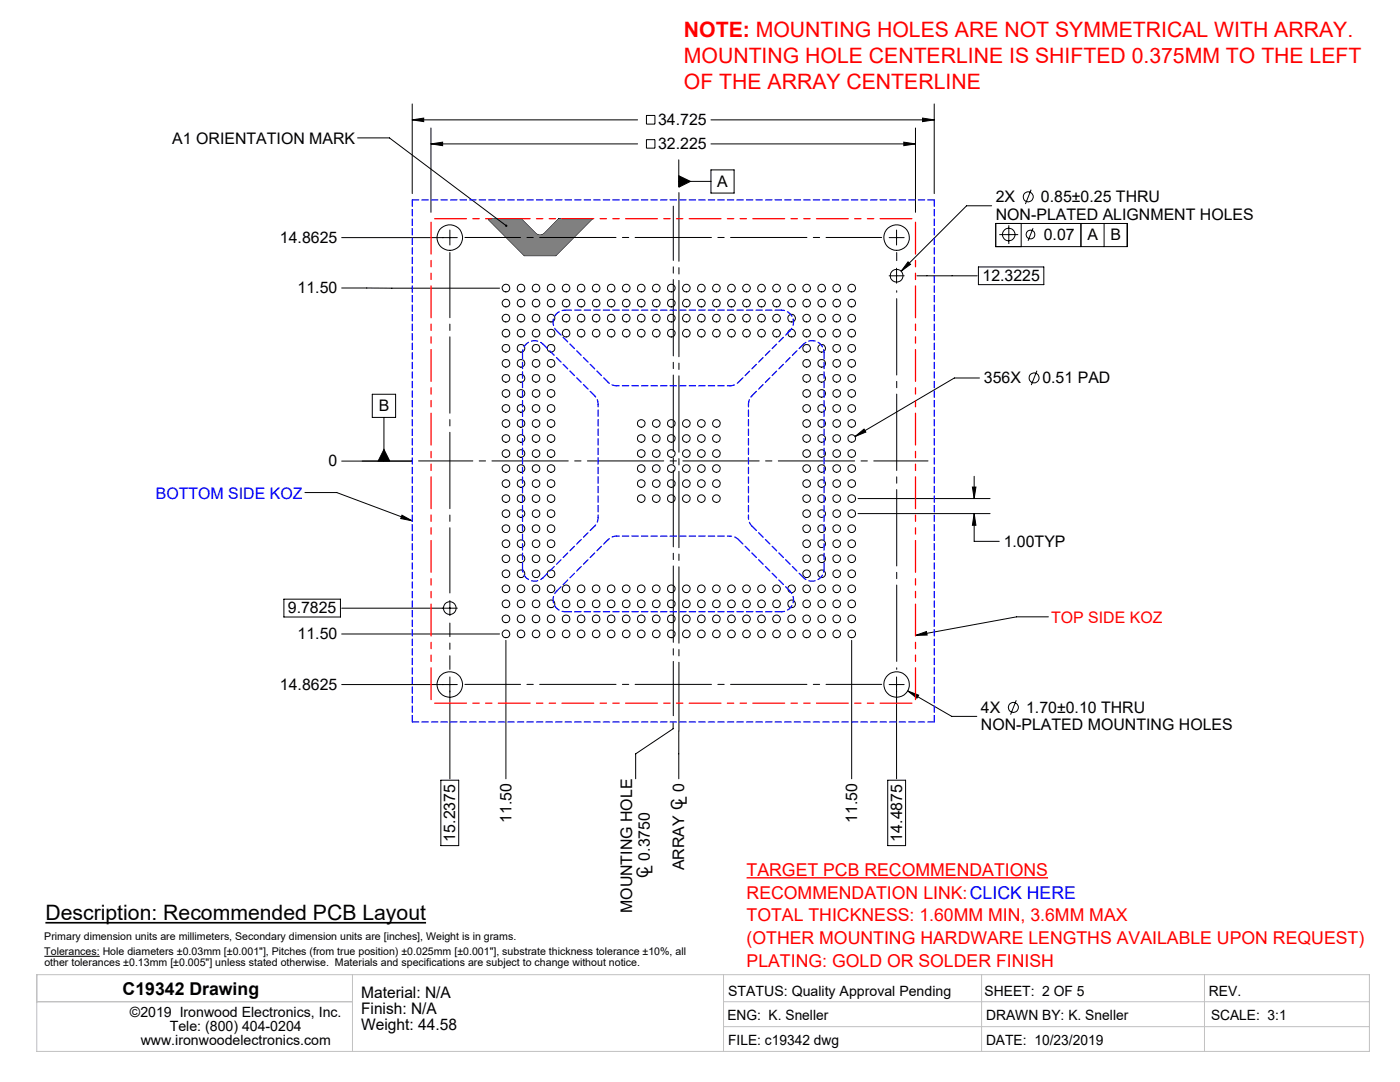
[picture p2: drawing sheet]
<svg xmlns="http://www.w3.org/2000/svg" width="279mm" height="216mm" viewBox="0 0 279 216" stroke-linecap="round" stroke-linejoin="round" font-family="sans-serif">
<g fill="none" stroke="#000" stroke-width=".2">
<path d="M82.3 23.9l2.3-.3v.7zM82.3 20.7v17.9M82.3 23.9h44.9M86 28.7l2.3-.3v.7zM86 25.5v16.9M86 28.7h41.2M129 23h1.7v1.8h-1.7zM129 27.9h1.7v1.7h-1.7zM141.9 23.9h44.5M141.9 28.7h40.8M180.4 28.4l2.3 .3-2.3 .4zM182.7 25.5v16.9"/>
<path d="M184.1 23.6l2.3 .3-2.3 .4zM186.4 20.7v17.9M205.8 37.9l-1.2 2.8M97.5 43.8l1.2-.2h5.3l2.9 3a1.19 1.19 0 0 0 1.7 0l2.9-3h6.8l-7.4 7.4h-6.3zM181.2 52.2l.5 .5-1.9 1.4zM197.9 41.1h-5l-13.1 13M195.5 75.4h-5l-19.9 11.7M206.9 74l-1.1 2.8M170.6 87.1l1.8-1.5 .4 .6zM171.2 99.5h26.4M194.1 97.2h.7l-.4 2.3zM194.4 95v4.5"/>
<path d="M171.2 102.5h26.4M194.4 102.5l.4 2.3h-.7zM194.4 102.5v5.5h5M181.2 137.9l2.1 .8-.3 .6zM181.2 137.9l8.7 5h5M202.8 139.7l-1.1 2.9"/>
<circle cx="205.2" cy="39.3" r="1"/>
<circle cx="206.4" cy="75.4" r=".99"/>
<circle cx="202.2" cy="141.2" r="1"/>
</g>
<path d="M135.5 145.9v-107.5" fill="none" stroke="#000" stroke-width=".2" stroke-dasharray="15.2 1.3 1.3 1.3" stroke-dashoffset="1.5"/>
<path d="M7.3 199.9h63M7.3 194.5h266v15.3h-266zM70.3 194.5v15.3M144.4 199.9h128.9M144.4 194.5v15.3M195.9 194.5v15.3M240.4 194.5v15.3M144.4 204.9h128.9" fill="none" stroke="#c0c0c0" stroke-width=".2"/>
<g fill="#000">
<path d="M82.3 23.9l2.3-.3v.7zM184.1 23.6l2.3 .3-2.3 .4zM180.4 28.4l2.3 .3-2.3 .4zM86 28.7l2.3-.3v.7z"/>
<path d="M181.2 52.2l-1.4 1.9 1.9-1.4zM181.2 137.9l1.8 1.4 .3-.6zM170.6 87.1l2.2-.9-.4-.6zM194.4 102.5l.4 2.3h-.7zM194.1 97.2h.7l-.4 2.3z"/>
</g>
<path d="M97.5 43.8l1.1-.2h5.4l3 3 .8 .3 .8-.3 2.9-3h6.8l-7.4 7.4h-6.3z" fill-rule="evenodd" fill="#808080"/>
<g fill="none" stroke="#000" stroke-width=".2">
<path d="M71.4 27.5h6.3l23.3 17.5M135.5 35.1l2.3 1.1-2.3 1.2zM135.5 36.2h6.4M135.5 31.9v5.3M141.9 33.9h4.6v4.6h-4.6zM68.2 47.4h23.1M68.2 57.5h31.5M89.8 45.9v3M177.4 47.4h3M177.4 55h3M178.9 45.9v3M178.9 53.5v3"/>
<path d="M183 55h12M195.3 53.3h13v3.5h-13zM198.7 44.6h26.3v4.6h-26.3zM199.4 46.8h3.8M201.3 44.9v3.8M203.8 44.6v4.6M206.2 45.5l-1 2.5M215.7 44.6v4.6M220.3 44.6v4.6M74.3 78.7h4.7v4.6h-4.7zM60.9 98.3h6.3l15.1 5.6M68.2 92h14"/>
<path d="M76.6 89.7l1.2 2.3h-2.3zM76.6 83.3v8.7M56.7 119.6h11.2v3.5h-11.2zM80.2 102.8l2.1 1.1-2.3-.4zM89.8 119.8v3M68.2 136.6h23.1M68.2 121.4h23.1M68.2 126.5h31.5M89.8 135.1v20.3M101 127.8v27.6M170 127.8v27.6M177.4 136.6h3"/>
<path d="M178.9 135.1v20.3M182.7 126.8l2.2-.8 .1 .7zM209.2 123.1h-6.3l-20.2 3.7M88 155.7h3.5v13h-3.5zM134.3 144.1v1.3l-7.4 5v5M135.5 145.9v9.5M177.2 155.7h3.5v13h-3.5zM8.8 190.8h11.1"/>
<circle cx="89.7" cy="47.4" r="2.55"/>
<circle cx="101" cy="57.5" r=".76"/>
<circle cx="104" cy="57.5" r=".76"/>
<circle cx="107" cy="57.5" r=".76"/>
<circle cx="110" cy="57.5" r=".76"/>
<circle cx="113" cy="57.5" r=".76"/>
<circle cx="116" cy="57.5" r=".76"/>
<circle cx="119" cy="57.5" r=".76"/>
<circle cx="122" cy="57.5" r=".76"/>
<circle cx="125" cy="57.5" r=".77"/>
<circle cx="128" cy="57.5" r=".77"/>
<circle cx="131" cy="57.5" r=".77"/>
<circle cx="134" cy="57.5" r=".77"/>
<circle cx="137" cy="57.5" r=".76"/>
<circle cx="140" cy="57.5" r=".76"/>
<circle cx="143" cy="57.5" r=".76"/>
<circle cx="146" cy="57.5" r=".76"/>
<circle cx="149" cy="57.5" r=".76"/>
<circle cx="152" cy="57.5" r=".76"/>
<circle cx="155" cy="57.5" r=".76"/>
<circle cx="158" cy="57.5" r=".76"/>
<circle cx="161" cy="57.5" r=".76"/>
<circle cx="164" cy="57.5" r=".76"/>
<circle cx="167" cy="57.5" r=".76"/>
<circle cx="170" cy="57.5" r=".76"/>
<circle cx="178.9" cy="47.4" r="2.55"/>
<circle cx="178.9" cy="55" r="1.27"/>
<circle cx="201.3" cy="46.8" r="1.26"/>
<circle cx="205.7" cy="46.8" r=".86"/>
<circle cx="101" cy="78.5" r=".77"/>
<circle cx="101" cy="72.5" r=".77"/>
<circle cx="101" cy="75.5" r=".77"/>
<circle cx="101" cy="69.5" r=".77"/>
<circle cx="101" cy="66.5" r=".76"/>
<circle cx="101" cy="60.5" r=".76"/>
<circle cx="101" cy="63.5" r=".76"/>
<circle cx="104" cy="72.5" r=".77"/>
<circle cx="104" cy="78.5" r=".77"/>
<circle cx="104" cy="75.5" r=".77"/>
<circle cx="104" cy="69.5" r=".77"/>
<circle cx="104" cy="66.5" r=".76"/>
<circle cx="104" cy="63.5" r=".76"/>
<circle cx="104" cy="60.5" r=".76"/>
<circle cx="107" cy="75.5" r=".77"/>
<circle cx="107" cy="72.5" r=".77"/>
<circle cx="107" cy="78.5" r=".77"/>
<circle cx="107" cy="69.5" r=".77"/>
<circle cx="107" cy="60.5" r=".76"/>
<circle cx="107" cy="63.5" r=".76"/>
<circle cx="107" cy="66.5" r=".76"/>
<circle cx="110" cy="72.5" r=".77"/>
<circle cx="110" cy="78.5" r=".77"/>
<circle cx="110" cy="75.5" r=".77"/>
<circle cx="110" cy="69.5" r=".77"/>
<circle cx="110" cy="66.5" r=".76"/>
<circle cx="110" cy="63.5" r=".76"/>
<circle cx="110" cy="60.5" r=".76"/>
<circle cx="113" cy="66.5" r=".76"/>
<circle cx="113" cy="60.5" r=".76"/>
<circle cx="113" cy="63.5" r=".76"/>
<circle cx="116" cy="60.5" r=".76"/>
<circle cx="116" cy="63.5" r=".76"/>
<circle cx="116" cy="66.5" r=".76"/>
<circle cx="119" cy="66.5" r=".76"/>
<circle cx="119" cy="60.5" r=".76"/>
<circle cx="119" cy="63.5" r=".76"/>
<circle cx="122" cy="66.5" r=".76"/>
<circle cx="122" cy="63.5" r=".76"/>
<circle cx="122" cy="60.5" r=".76"/>
<circle cx="125" cy="66.5" r=".77"/>
<circle cx="125" cy="63.5" r=".77"/>
<circle cx="125" cy="60.5" r=".77"/>
<circle cx="128" cy="60.5" r=".77"/>
<circle cx="128" cy="63.5" r=".77"/>
<circle cx="128" cy="66.5" r=".77"/>
<circle cx="131" cy="66.5" r=".77"/>
<circle cx="131" cy="63.5" r=".77"/>
<circle cx="131" cy="60.5" r=".77"/>
<circle cx="134" cy="60.5" r=".77"/>
<circle cx="134" cy="63.5" r=".77"/>
<circle cx="134" cy="66.5" r=".77"/>
<circle cx="137" cy="66.5" r=".76"/>
<circle cx="137" cy="60.5" r=".76"/>
<circle cx="137" cy="63.5" r=".76"/>
<circle cx="140" cy="60.5" r=".76"/>
<circle cx="140" cy="63.5" r=".76"/>
<circle cx="140" cy="66.5" r=".76"/>
<circle cx="143" cy="63.5" r=".76"/>
<circle cx="143" cy="60.5" r=".76"/>
<circle cx="143" cy="66.5" r=".76"/>
<circle cx="146" cy="66.5" r=".76"/>
<circle cx="146" cy="60.5" r=".76"/>
<circle cx="146" cy="63.5" r=".76"/>
<circle cx="149" cy="63.5" r=".76"/>
<circle cx="149" cy="60.5" r=".76"/>
<circle cx="149" cy="66.5" r=".76"/>
<circle cx="152" cy="60.5" r=".76"/>
<circle cx="152" cy="63.5" r=".76"/>
<circle cx="152" cy="66.5" r=".76"/>
<circle cx="155" cy="66.5" r=".76"/>
<circle cx="155" cy="60.5" r=".76"/>
<circle cx="155" cy="63.5" r=".76"/>
<circle cx="158" cy="66.5" r=".76"/>
<circle cx="158" cy="60.5" r=".76"/>
<circle cx="158" cy="63.5" r=".76"/>
<circle cx="161" cy="72.5" r=".77"/>
<circle cx="161" cy="78.5" r=".77"/>
<circle cx="161" cy="75.5" r=".77"/>
<circle cx="161" cy="69.5" r=".77"/>
<circle cx="161" cy="60.5" r=".76"/>
<circle cx="161" cy="63.5" r=".76"/>
<circle cx="161" cy="66.5" r=".76"/>
<circle cx="164" cy="78.5" r=".77"/>
<circle cx="164" cy="75.5" r=".77"/>
<circle cx="164" cy="72.5" r=".77"/>
<circle cx="164" cy="69.5" r=".77"/>
<circle cx="164" cy="66.5" r=".76"/>
<circle cx="164" cy="63.5" r=".76"/>
<circle cx="164" cy="60.5" r=".76"/>
<circle cx="167" cy="75.5" r=".77"/>
<circle cx="167" cy="78.5" r=".77"/>
<circle cx="167" cy="72.5" r=".77"/>
<circle cx="167" cy="69.5" r=".77"/>
<circle cx="167" cy="66.5" r=".76"/>
<circle cx="167" cy="60.5" r=".76"/>
<circle cx="167" cy="63.5" r=".76"/>
<circle cx="170" cy="75.5" r=".77"/>
<circle cx="170" cy="72.5" r=".77"/>
<circle cx="170" cy="78.5" r=".77"/>
<circle cx="170" cy="69.5" r=".77"/>
<circle cx="170" cy="66.5" r=".76"/>
<circle cx="170" cy="63.5" r=".76"/>
<circle cx="170" cy="60.5" r=".76"/>
<circle cx="101" cy="87.5" r=".77"/>
<circle cx="101" cy="84.5" r=".77"/>
<circle cx="101" cy="81.5" r=".77"/>
<circle cx="101" cy="93.5" r=".77"/>
<circle cx="101" cy="99.5" r=".77"/>
<circle cx="101" cy="96.5" r=".77"/>
<circle cx="101" cy="90.5" r=".77"/>
<circle cx="104" cy="87.5" r=".77"/>
<circle cx="104" cy="81.5" r=".77"/>
<circle cx="104" cy="84.5" r=".77"/>
<circle cx="104" cy="93.5" r=".77"/>
<circle cx="104" cy="96.5" r=".77"/>
<circle cx="104" cy="99.5" r=".77"/>
<circle cx="104" cy="90.5" r=".77"/>
<circle cx="107" cy="87.5" r=".77"/>
<circle cx="107" cy="81.5" r=".77"/>
<circle cx="107" cy="84.5" r=".77"/>
<circle cx="107" cy="93.5" r=".77"/>
<circle cx="107" cy="90.5" r=".77"/>
<circle cx="107" cy="96.5" r=".77"/>
<circle cx="107" cy="99.5" r=".77"/>
<circle cx="110" cy="81.5" r=".77"/>
<circle cx="110" cy="84.5" r=".77"/>
<circle cx="110" cy="87.5" r=".77"/>
<circle cx="110" cy="93.5" r=".77"/>
<circle cx="110" cy="96.5" r=".77"/>
<circle cx="110" cy="99.5" r=".77"/>
<circle cx="110" cy="90.5" r=".77"/>
<circle cx="128" cy="87.5" r=".78"/>
<circle cx="128" cy="84.5" r=".78"/>
<circle cx="128" cy="93.5" r=".78"/>
<circle cx="128" cy="99.5" r=".78"/>
<circle cx="128" cy="90.5" r=".78"/>
<circle cx="128" cy="96.5" r=".78"/>
<circle cx="131" cy="87.5" r=".78"/>
<circle cx="131" cy="84.5" r=".78"/>
<circle cx="131" cy="93.5" r=".78"/>
<circle cx="131" cy="96.5" r=".78"/>
<circle cx="131" cy="90.5" r=".78"/>
<circle cx="131" cy="99.5" r=".78"/>
<circle cx="134" cy="84.5" r=".78"/>
<circle cx="134" cy="87.5" r=".78"/>
<circle cx="134" cy="93.5" r=".78"/>
<circle cx="134" cy="90.5" r=".78"/>
<circle cx="134" cy="99.5" r=".78"/>
<circle cx="134" cy="96.5" r=".78"/>
<circle cx="137" cy="87.5" r=".77"/>
<circle cx="137" cy="84.5" r=".77"/>
<circle cx="137" cy="93.5" r=".77"/>
<circle cx="137" cy="96.5" r=".77"/>
<circle cx="137" cy="90.5" r=".77"/>
<circle cx="137" cy="99.5" r=".77"/>
<circle cx="140" cy="84.5" r=".77"/>
<circle cx="140" cy="87.5" r=".77"/>
<circle cx="140" cy="93.5" r=".77"/>
<circle cx="140" cy="90.5" r=".77"/>
<circle cx="140" cy="99.5" r=".77"/>
<circle cx="140" cy="96.5" r=".77"/>
<circle cx="143" cy="87.5" r=".77"/>
<circle cx="143" cy="84.5" r=".77"/>
<circle cx="143" cy="93.5" r=".77"/>
<circle cx="143" cy="96.5" r=".77"/>
<circle cx="143" cy="90.5" r=".77"/>
<circle cx="143" cy="99.5" r=".77"/>
<circle cx="161" cy="87.5" r=".77"/>
<circle cx="161" cy="84.5" r=".77"/>
<circle cx="161" cy="81.5" r=".77"/>
<circle cx="161" cy="93.5" r=".77"/>
<circle cx="161" cy="96.5" r=".77"/>
<circle cx="161" cy="90.5" r=".77"/>
<circle cx="161" cy="99.5" r=".77"/>
<circle cx="164" cy="81.5" r=".77"/>
<circle cx="164" cy="84.5" r=".77"/>
<circle cx="164" cy="87.5" r=".77"/>
<circle cx="164" cy="93.5" r=".77"/>
<circle cx="164" cy="96.5" r=".77"/>
<circle cx="164" cy="90.5" r=".77"/>
<circle cx="164" cy="99.5" r=".77"/>
<circle cx="167" cy="81.5" r=".77"/>
<circle cx="167" cy="84.5" r=".77"/>
<circle cx="167" cy="87.5" r=".77"/>
<circle cx="167" cy="93.5" r=".77"/>
<circle cx="167" cy="90.5" r=".77"/>
<circle cx="167" cy="96.5" r=".77"/>
<circle cx="167" cy="99.5" r=".77"/>
<circle cx="170" cy="87.5" r=".77"/>
<circle cx="170" cy="81.5" r=".77"/>
<circle cx="170" cy="84.5" r=".77"/>
<circle cx="170" cy="93.5" r=".77"/>
<circle cx="170" cy="90.5" r=".77"/>
<circle cx="170" cy="99.5" r=".77"/>
<circle cx="170" cy="96.5" r=".77"/>
<circle cx="101" cy="117.5" r=".76"/>
<circle cx="101" cy="114.5" r=".77"/>
<circle cx="101" cy="111.5" r=".77"/>
<circle cx="101" cy="102.5" r=".77"/>
<circle cx="101" cy="105.5" r=".77"/>
<circle cx="101" cy="108.5" r=".77"/>
<circle cx="104" cy="117.5" r=".76"/>
<circle cx="104" cy="111.5" r=".77"/>
<circle cx="104" cy="114.5" r=".77"/>
<circle cx="104" cy="105.5" r=".77"/>
<circle cx="104" cy="108.5" r=".77"/>
<circle cx="104" cy="102.5" r=".77"/>
<circle cx="107" cy="117.5" r=".76"/>
<circle cx="107" cy="102.5" r=".77"/>
<circle cx="107" cy="114.5" r=".77"/>
<circle cx="107" cy="105.5" r=".77"/>
<circle cx="107" cy="108.5" r=".77"/>
<circle cx="107" cy="111.5" r=".77"/>
<circle cx="110" cy="117.5" r=".76"/>
<circle cx="110" cy="105.5" r=".77"/>
<circle cx="110" cy="108.5" r=".77"/>
<circle cx="110" cy="111.5" r=".77"/>
<circle cx="110" cy="102.5" r=".77"/>
<circle cx="110" cy="114.5" r=".77"/>
<circle cx="113" cy="117.5" r=".76"/>
<circle cx="116" cy="117.5" r=".76"/>
<circle cx="119" cy="117.5" r=".76"/>
<circle cx="122" cy="117.5" r=".76"/>
<circle cx="125" cy="117.5" r=".77"/>
<circle cx="128" cy="117.5" r=".77"/>
<circle cx="131" cy="117.5" r=".77"/>
<circle cx="134" cy="117.5" r=".77"/>
<circle cx="137" cy="117.5" r=".76"/>
<circle cx="140" cy="117.5" r=".76"/>
<circle cx="143" cy="117.5" r=".76"/>
<circle cx="146" cy="117.5" r=".76"/>
<circle cx="149" cy="117.5" r=".76"/>
<circle cx="152" cy="117.5" r=".76"/>
<circle cx="155" cy="117.5" r=".76"/>
<circle cx="158" cy="117.5" r=".76"/>
<circle cx="161" cy="117.5" r=".76"/>
<circle cx="161" cy="102.5" r=".77"/>
<circle cx="161" cy="105.5" r=".77"/>
<circle cx="161" cy="114.5" r=".77"/>
<circle cx="161" cy="108.5" r=".77"/>
<circle cx="161" cy="111.5" r=".77"/>
<circle cx="164" cy="117.5" r=".76"/>
<circle cx="164" cy="105.5" r=".77"/>
<circle cx="164" cy="102.5" r=".77"/>
<circle cx="164" cy="114.5" r=".77"/>
<circle cx="164" cy="108.5" r=".77"/>
<circle cx="164" cy="111.5" r=".77"/>
<circle cx="167" cy="117.5" r=".76"/>
<circle cx="167" cy="114.5" r=".77"/>
<circle cx="167" cy="102.5" r=".77"/>
<circle cx="167" cy="111.5" r=".77"/>
<circle cx="167" cy="105.5" r=".77"/>
<circle cx="167" cy="108.5" r=".77"/>
<circle cx="170" cy="117.5" r=".76"/>
<circle cx="170" cy="102.5" r=".77"/>
<circle cx="170" cy="108.5" r=".77"/>
<circle cx="170" cy="105.5" r=".77"/>
<circle cx="170" cy="111.5" r=".77"/>
<circle cx="170" cy="114.5" r=".77"/>
<circle cx="89.7" cy="136.6" r="2.55"/>
<circle cx="89.7" cy="121.4" r="1.27"/>
<circle cx="101" cy="123.5" r=".76"/>
<circle cx="101" cy="120.5" r=".76"/>
<circle cx="101" cy="126.5" r=".76"/>
<circle cx="104" cy="120.5" r=".76"/>
<circle cx="104" cy="123.5" r=".76"/>
<circle cx="104" cy="126.5" r=".76"/>
<circle cx="107" cy="123.5" r=".76"/>
<circle cx="107" cy="120.5" r=".76"/>
<circle cx="107" cy="126.5" r=".76"/>
<circle cx="110" cy="123.5" r=".76"/>
<circle cx="110" cy="120.5" r=".76"/>
<circle cx="110" cy="126.5" r=".76"/>
<circle cx="113" cy="120.5" r=".76"/>
<circle cx="113" cy="123.5" r=".76"/>
<circle cx="113" cy="126.5" r=".76"/>
<circle cx="116" cy="120.5" r=".76"/>
<circle cx="116" cy="123.5" r=".76"/>
<circle cx="116" cy="126.5" r=".76"/>
<circle cx="119" cy="120.5" r=".76"/>
<circle cx="119" cy="123.5" r=".76"/>
<circle cx="119" cy="126.5" r=".76"/>
<circle cx="122" cy="120.5" r=".76"/>
<circle cx="122" cy="123.5" r=".76"/>
<circle cx="122" cy="126.5" r=".76"/>
<circle cx="125" cy="120.5" r=".77"/>
<circle cx="125" cy="123.5" r=".77"/>
<circle cx="125" cy="126.5" r=".77"/>
<circle cx="128" cy="120.5" r=".77"/>
<circle cx="128" cy="123.5" r=".77"/>
<circle cx="128" cy="126.5" r=".77"/>
<circle cx="131" cy="120.5" r=".77"/>
<circle cx="131" cy="123.5" r=".77"/>
<circle cx="131" cy="126.5" r=".77"/>
<circle cx="134" cy="123.5" r=".77"/>
<circle cx="134" cy="120.5" r=".77"/>
<circle cx="134" cy="126.5" r=".77"/>
<circle cx="137" cy="120.5" r=".76"/>
<circle cx="137" cy="123.5" r=".76"/>
<circle cx="137" cy="126.5" r=".76"/>
<circle cx="140" cy="123.5" r=".76"/>
<circle cx="140" cy="120.5" r=".76"/>
<circle cx="140" cy="126.5" r=".76"/>
<circle cx="143" cy="120.5" r=".76"/>
<circle cx="143" cy="123.5" r=".76"/>
<circle cx="143" cy="126.5" r=".76"/>
<circle cx="146" cy="123.5" r=".76"/>
<circle cx="146" cy="120.5" r=".76"/>
<circle cx="146" cy="126.5" r=".76"/>
<circle cx="149" cy="120.5" r=".76"/>
<circle cx="149" cy="123.5" r=".76"/>
<circle cx="149" cy="126.5" r=".76"/>
<circle cx="152" cy="120.5" r=".76"/>
<circle cx="152" cy="123.5" r=".76"/>
<circle cx="152" cy="126.5" r=".76"/>
<circle cx="155" cy="123.5" r=".76"/>
<circle cx="155" cy="120.5" r=".76"/>
<circle cx="155" cy="126.5" r=".76"/>
<circle cx="158" cy="123.5" r=".76"/>
<circle cx="158" cy="120.5" r=".76"/>
<circle cx="158" cy="126.5" r=".76"/>
<circle cx="161" cy="123.5" r=".76"/>
<circle cx="161" cy="120.5" r=".76"/>
<circle cx="161" cy="126.5" r=".76"/>
<circle cx="164" cy="123.5" r=".76"/>
<circle cx="164" cy="120.5" r=".76"/>
<circle cx="164" cy="126.5" r=".76"/>
<circle cx="167" cy="123.5" r=".76"/>
<circle cx="167" cy="120.5" r=".76"/>
<circle cx="167" cy="126.5" r=".76"/>
<circle cx="170" cy="123.5" r=".76"/>
<circle cx="170" cy="120.5" r=".76"/>
<circle cx="170" cy="126.5" r=".76"/>
<circle cx="178.9" cy="136.6" r="2.55"/>
</g>
<path d="M149 175.2h60.2" fill="none" stroke="#f00" stroke-width=".28"/>
<path d="M9.1 184.1h75.9" fill="none" stroke="#000" stroke-width=".33"/>
<path d="M83.5 92h101.7M134.4 142.8v-101.7" fill="none" stroke="#000" stroke-width=".2" stroke-dasharray="15.2 1.3 1.3 1.3" stroke-dashoffset="4.4"/>
<path d="M92.8 47.4h83.2M92.8 136.6h83.2" fill="none" stroke="#000" stroke-width=".2" stroke-dasharray="15.2 1.3 1.3 1.3" stroke-dashoffset="4.1"/>
<path d="M179 52v-1.6" fill="none" stroke="#000" stroke-width=".2" stroke-dasharray="15.2 1.3 1.3 1.3"/>
<path d="M179 133.6v-75.6" fill="none" stroke="#000" stroke-width=".2" stroke-dasharray="15.2 1.3 1.3 1.3" stroke-dashoffset="-1.6"/>
<path d="M89.8 133.6v-9.3" fill="none" stroke="#000" stroke-width=".2" stroke-dasharray="15.2 1.3 1.3 1.3" stroke-dashoffset="12.5"/>
<path d="M89.8 118.3v-67.9" fill="none" stroke="#000" stroke-width=".2" stroke-dasharray="15.2 1.3 1.3 1.3" stroke-dashoffset="2.2"/>
<path d="M80.2 102.8l2.1 1.1-2.3-.4zM182.7 126.8l2.2-.8 .1 .7zM100.9 44.9l-.1 .1a.23 .23 0 0 0 .1 .3 .23 .23 0 0 0 .3-.1l-.2-.2 .2 .2a.24 .24 0 0 0 0-.3 .24 .24 0 0 0-.3 0zM135.5 35.1l2.3 1.1-2.3 1.2zM76.6 89.7l1.2 2.3h-2.3z" fill="#000"/>
<path d="M86 43.6v96.7M182.7 43.6h-96.7M86 140.3h96.7M182.7 140.3v-96.7" fill="none" stroke="#f00" stroke-width=".25" stroke-dasharray="6.3 1.3 1.3 1.3 1.3 1.3" stroke-dashoffset="-.7"/>
<g fill="none" stroke="#00f" stroke-width=".25" stroke-dasharray="1.3 .6">
<path d="M82.3 39.9h104.2M186.5 39.9v104.2M108.4 68.7l10.3 10.3M111.1 66l10.3 10.3M112.8 61.9h43.2M150.1 79l10.3-10.3M157.7 66l-10.3 10.3M164.5 70.4v43.2M104.3 113.6v-43.2M108.4 115.3l10.3-10.3M121.4 107.7l-10.3 10.3M147.4 107.7l10.3 10.3"/>
<path d="M160.4 115.3l-10.3-10.3M112.8 122.1h43.2M82.3 144.1v-104.2M186.5 144.1h-104.2"/>
</g>
<path d="M118.7 79a2.4 2.4 0 0 1 .7 1.7M121.4 76.3a2.4 2.4 0 0 0 1.7 .7M147.4 76.3a2.4 2.4 0 0 1-1.7 .7M150.1 79a2.4 2.4 0 0 0-.7 1.7M118.7 105a2.4 2.4 0 0 0 .7-1.7M121.4 107.7a2.4 2.4 0 0 1 1.7-.7M145.7 107a2.4 2.4 0 0 1 1.7 .7M149.4 103.3a2.4 2.4 0 0 0 .7 1.7" fill="none" stroke="#00f" stroke-width=".25" stroke-dasharray="1.3 .6" stroke-dashoffset=".9"/>
<path d="M123.1 77h22.6M119.4 80.7v22.6M123.1 107h22.6M149.4 103.3v-22.6" fill="none" stroke="#00f" stroke-width=".25" stroke-dasharray="1.3 .6" stroke-dashoffset=".8"/>
<path d="M104.3 70.4a2.4 2.4 0 0 1 1.5-2.2 2.4 2.4 0 0 1 2.6 .5M112.8 61.9a2.4 2.4 0 0 0-2.2 1.5 2.4 2.4 0 0 0 .5 2.6M156 61.9a2.4 2.4 0 0 1 2.2 1.5 2.4 2.4 0 0 1-.5 2.6M160.4 68.7a2.4 2.4 0 0 1 2.6-.5 2.4 2.4 0 0 1 1.5 2.2M104.3 113.6a2.4 2.4 0 0 0 1.5 2.2 2.4 2.4 0 0 0 2.6-.5M164.5 113.6a2.4 2.4 0 0 1-1.5 2.2 2.4 2.4 0 0 1-2.6-.5M112.8 122.1a2.4 2.4 0 0 1-2.2-1.5 2.4 2.4 0 0 1 .5-2.6M156 122.1a2.4 2.4 0 0 0 2.2-1.5 2.4 2.4 0 0 0-.5-2.6" fill="none" stroke="#00f" stroke-width=".25" stroke-dasharray="1.3 .6" stroke-dashoffset=".7"/>
<g font-size="4.2" fill="#f00">
<text x="136.5" y="7.4">NOTE: MOUNTING HOLES ARE NOT SYMMETRICAL WITH ARRAY.</text>
<text x="136.5" y="12.6">MOUNTING HOLE CENTERLINE IS SHIFTED 0.375MM TO THE LEFT</text>
<text x="136.5" y="17.8">OF THE ARRAY CENTERLINE</text>
</g>
<text font-size="4.2" x="9.1" y="183.6">Description: Recommended PCB Layout</text>
<g font-size="3.5" fill="#f00">
<text x="149" y="174.8">TARGET PCB RECOMMENDATIONS</text>
<text x="149" y="179.3">RECOMMENDATION LINK:CLICK HERE</text>
<text x="149" y="183.8">TOTAL THICKNESS: 1.60MM MIN, 3.6MM MAX</text>
<text x="149" y="188.3">(OTHER MOUNTING HARDWARE LENGTHS AVAILABLE UPON REQUEST)</text>
<text x="149" y="192.9">PLATING: GOLD OR SOLDER FINISH</text>
</g>
<text font-size="3.5" x="24.5" y="198.4">C19342 Drawing</text>
<g font-size="3.2">
<text x="34.4" y="28.7">A1 ORIENTATION MARK</text>
<text x="131.3" y="24.9">34.725</text>
<text x="131.3" y="29.8">32.225</text>
<text x="143.1" y="37.3">A</text>
<text x="198.7" y="40.3">2X</text>
<text x="207.7" y="40.3">0.85±0.25 THRU</text>
<text x="198.7" y="43.9">NON-PLATED ALIGNMENT HOLES</text>
<text x="208.3" y="48">0.07</text>
<text x="217" y="48">A</text>
<text x="221.6" y="48">B</text>
<text x="55.9" y="48.5">14.8625</text>
<text x="59.4" y="58.5">11.50</text>
<text x="196.1" y="56.1">12.3225</text>
<text x="196.4" y="76.5">356X</text>
<text x="208" y="76.5">0.51 PAD</text>
<text x="75.6" y="82">B</text>
<text x="65.6" y="93">0</text>
<text x="200.3" y="109.1">1.00TYP</text>
<text x="57.5" y="122.4">9.7825</text>
<text x="59.4" y="127.5">11.50</text>
<text x="55.9" y="137.6">14.8625</text>
<text x="195.8" y="142.2">4X</text>
<text x="204.8" y="142.2">1.70±0.10 THRU</text>
<text x="195.8" y="145.8">NON-PLATED MOUNTING HOLES</text>
<text x="137.1" y="160.7" transform="rotate(-90 137.1 160.7)">L 0</text>
<text x="90.8" y="167.9" transform="rotate(-90 90.8 167.9)">15.2375</text>
<text x="102" y="164.2" transform="rotate(-90 102 164.2)">11.50</text>
<text x="171.1" y="164.2" transform="rotate(-90 171.1 164.2)">11.50</text>
<text x="180" y="167.9" transform="rotate(-90 180 167.9)">14.4875</text>
<text x="136.6" y="173.7" transform="rotate(-90 136.6 173.7)">ARRAY C</text>
<text x="129.4" y="175.3" transform="rotate(-90 129.4 175.3)">C</text>
<text x="130.2" y="174.4" transform="rotate(-90 130.2 174.4)">L 0.3750</text>
<text x="126.2" y="182.2" transform="rotate(-90 126.2 182.2)">MOUNTING HOLE</text>
<text x="72.1" y="199.1">Material: N/A</text>
<text x="72.1" y="202.3">Finish: N/A</text>
<text x="72.1" y="205.5">Weight: 44.58</text>
</g>
<text font-size="3.2" fill="#00f" x="31.1" y="99.5">BOTTOM SIDE KOZ</text>
<text font-size="3.2" fill="#f00" x="209.8" y="124.2">TOP SIDE KOZ</text>
<g font-size="2.8">
<text x="25.9" y="202.9">©2019 Ironwood Electronics, Inc.</text>
<text x="145.2" y="203.6">ENG: K. Sneller</text>
<text x="145.3" y="198.7">STATUS: Quality Approval Pending</text>
<text x="196.5" y="198.7">SHEET: 2 OF 5</text>
<text x="196.8" y="203.6">DRAWN BY: K. Sneller</text>
<text x="241.3" y="198.7">REV.</text>
<text x="241.7" y="203.6">SCALE: 3:1</text>
<text x="28.1" y="208.5">www.ironwoodelectronics.com</text>
<text x="33.9" y="205.7">Tele: (800) 404-0204</text>
<text x="145.3" y="208.5">FILE: c19342 dwg</text>
<text x="196.8" y="208.5">DATE: 10/23/2019</text>
</g>
<g font-size="2.1">
<text x="8.8" y="190.6">Tolerances: Hole diameters ±0.03mm [±0.001&quot;], Pitches (from true position) ±0.025mm [±0.001&quot;], substrate thickness tolerance ±10%, all</text>
<text x="8.8" y="187.5">Primary dimension units are millimeters, Secondary dimension units are [inches], Weight is in grams.</text>
<text x="8.8" y="192.7">other tolerances ±0.13mm [±0.005&quot;] unless stated otherwise. Materials and specifications are subject to change without notice.</text>
</g>
</svg>
